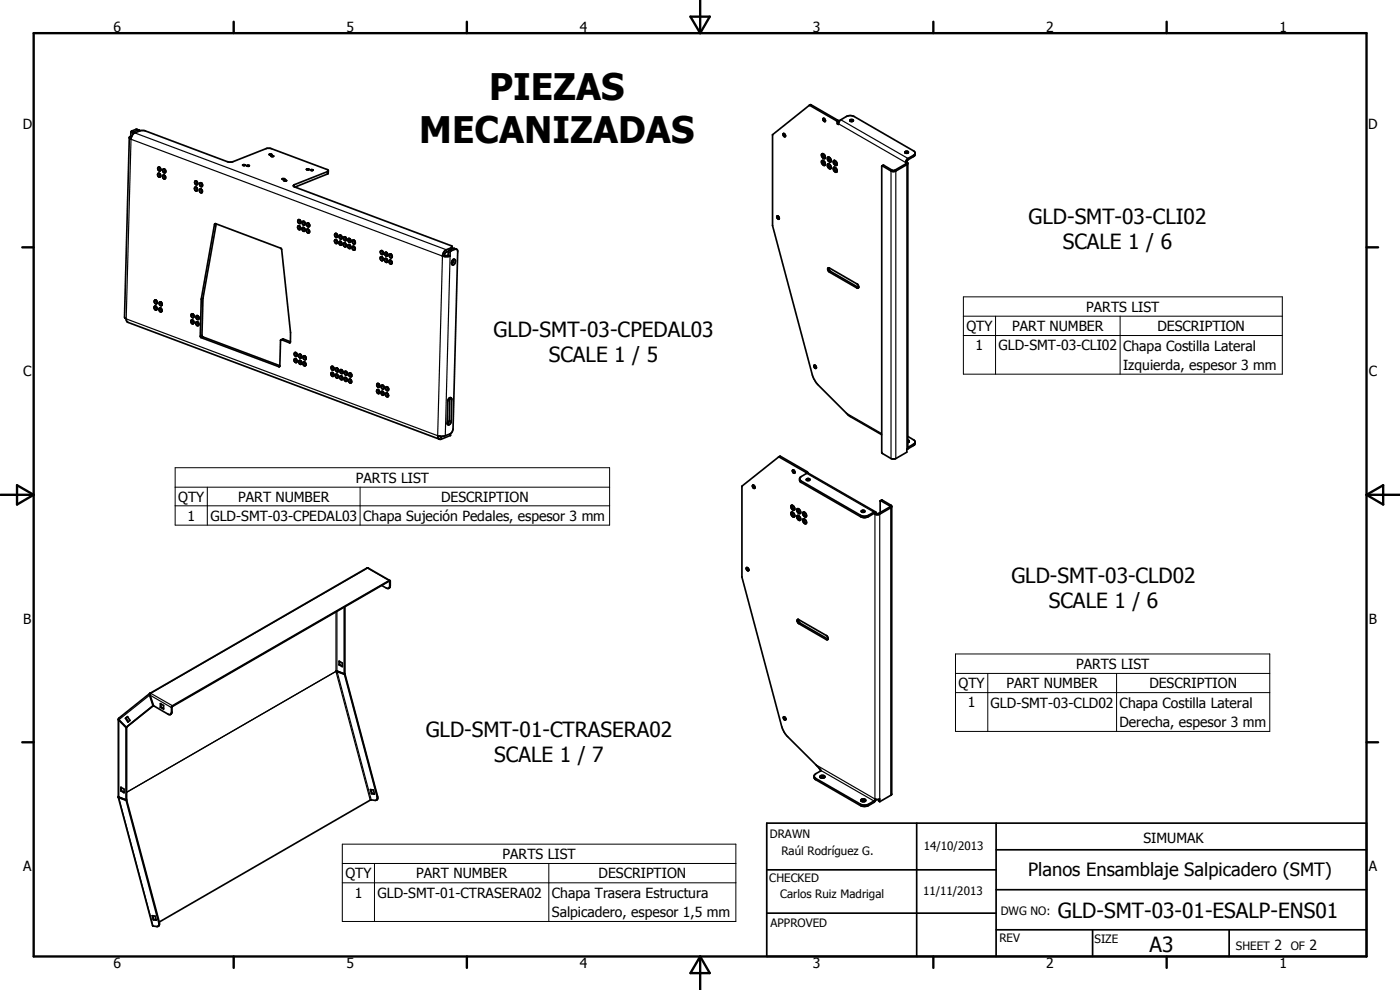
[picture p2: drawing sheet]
<svg xmlns="http://www.w3.org/2000/svg" width="420mm" height="297mm" viewBox="0 0 420 297" stroke-linecap="round" stroke-linejoin="round" font-family="sans-serif">
<g fill="none" stroke="#000" stroke-width=".51">
<path d="M41.7 39l-.8-.2-1.5 .6-.2 1.5M42 39.2l-.5-.2-1.5 .6-.2 .7M242.9 31.6l-11.1 8.8v27.3l12.5 46 1.3 1.8 9 9.1 10 5.8M242.9 31.6l8.1 4.6 .3 .4v.5M242.9 31.6l.5-.2 8.1 4.7 .1 .9M247 35.6a.46 .46 0 0 1 .6 .2 .46 .46 0 0 1-.2 .6zM247.3 35.6l.4 .6M251.6 37h.1M251.6 37l-.3 .1M251.7 37l-.1 .3-.3-.2M251.7 37l.5-1 1.8-1a2.49 2.49 0 0 1 2.4 0l17.7 10.3a.72 .72 0 0 1 .5 .6 .72 .72 0 0 1-.5 .7l-1.8 1.1-.5 1.1M255 36.1l.4-.2 .7 .1a.51 .51 0 0 1-.5 .5 .51 .51 0 0 1-.6-.4z"/>
<path d="M255.2 36.4h.8M38.8 41.3l.5 .5a2.27 2.27 0 0 1 1.2-1.9 3.9 3.9 0 0 1 2.9-.7l25.3 9.4 1.2-.1 10.1-4h1l17.1 6.3 .4 .4M38.8 41.3l-1.4 53.9 .5 .5 .4 .9 93.6 35.2M39.2 40.9l.3 .1M39.2 40.9l-.4 .4M47.4 50.2a.56 .56 0 0 1 .8 .4 .56 .56 0 0 1-.4 .7l-.4-.4zM47.5 52a.62 .62 0 0 1 .7 .4 .62 .62 0 0 1-.4 .8 .73 .73 0 0 1-.3-1.2zM47.9 52l.1 .7 .2 .2M47.9 50.2l.3 .9M48.9 50.8l.1-.1a.58 .58 0 0 1 .7 .5 .58 .58 0 0 1-.5 .7l-.3-.4zM49.3 52.6l-.2-.1a.62 .62 0 0 0-.3 .8 .62 .62 0 0 0 .8 .3v-.1M49.3 52.6l.4 .4-.1 .5"/>
<path d="M49.3 52.6v.5l.4 .4M49.4 50.7l-.1 .4 .4 .5M58.5 54.4l.2-.1a.65 .65 0 0 1 .6 .5 .65 .65 0 0 1-.3 .7l-.6-.6zM58.5 56.1a.58 .58 0 0 1 .7 .5 .58 .58 0 0 1-.5 .7l-.3-.6zM58.9 56.2l.4 .8M59 54.4l.3 .8M59.9 56.8a.55 .55 0 0 1 .8 .3 .55 .55 0 0 1-.5 .7l-.3-.4zM60 54.9l.6 .1 .2 .7-.2 .3-.6-.2zM60.4 56.7l.3 .9M60.4 54.9l.4 .9M72.8 49.5l.8-.1a.39 .39 0 0 1-.4 .4 .39 .39 0 0 1-.4-.3zM74.8 49.7h-.7l.3 .2 .4-.1"/>
<path d="M74.8 49.7h.1M74.8 49.7v.1M74.8 49.8h.1M80.8 46.3l.8 .1-.6 .1zM81.4 46.8l.7 .1-.5 .1zM81.6 46.4h.1M84.7 53.6h.7a.43 .43 0 0 1-.3 .3 .43 .43 0 0 1-.4-.2zM85.2 54.2l.3-.2 .5 .1-.3 .3zM92 50.8h.7l-.6 .2zM92.7 50.8h.1M93.2 51h.8M93.2 51v.1"/>
<path d="M93.2 51.1h.8M94 51v.1M98.5 51.2l-10.2 4.2-.3 .4 47.3 17.9 .4 .3v.7M98.5 51.2l-.2 1-9.8 3.9M235.1 40.1a.5 .5 0 0 1 .6 .3 .5 .5 0 0 1-.3 .6l-.3-.4zM235.4 40.1l.3 .7M246.6 46.2a.84 .84 0 0 1 .9 .4 .84 .84 0 0 1-.1 1l-.7-.5zM246.6 48.3a.84 .84 0 0 1 .9 .3 .84 .84 0 0 1-.1 1.1 1.12 1.12 0 0 1-.8-1.4zM246.9 48.1v.2a1.13 1.13 0 0 0 .8 1.1M246.9 46.1a1.19 1.19 0 0 0 .8 1.3M248.4 49.3v-.1a.89 .89 0 0 1 .9 .5 .89 .89 0 0 1-.1 1 1.07 1.07 0 0 1-.8-1.4zM248.7 49.1a1.1 1.1 0 0 0 .8 1.4"/>
<path d="M248.7 47.1a1.07 1.07 0 0 0 .8 1.3M248.7 47.1a.78 .78 0 0 0-.4 .8 .78 .78 0 0 0 .6 .7h.3l.3-.2M248.7 47.1l.6 .5 .2 .8M250.1 48.3l.1-.1a.89 .89 0 0 1 .9 .5 .89 .89 0 0 1-.2 1 1.06 1.06 0 0 1-.8-1.4zM250.1 50.3l.1-.1a.89 .89 0 0 1 .9 .5 .89 .89 0 0 1-.2 1 1.06 1.06 0 0 1-.8-1.4zM250.4 50.2a1.13 1.13 0 0 0 .8 1.3M250.4 48.1l.1 .7 .7 .6M264.7 49.8h-.1M271.6 45.5h1a.47 .47 0 0 1-.5 .5 .47 .47 0 0 1-.5-.5zM271.7 45.9h.8M271.8 48.8v.4l-3.6 2-3-1.6-.5 .2M272.1 48.6l.3 .3v85.6l-.3 .4v.8l-3.6 2-1.1-.1-2.8-1.8v-86"/>
<path d="M272.1 48.6l-.3 .2M272.4 49.1l-4.1 2.4-.9-.2-2.7-1.5M274.6 45.9l-.1 .9-2.1 1.2-.3 .6M64.4 67.2l-4 22.5M64.5 67.1l20 7.6 2.7 25.1v2.8M64.5 67.1l-.1 .1M64.9 67.2l-4 22.3M89.4 67.9l.1-.1a.63 .63 0 0 1 .7 .4 .63 .63 0 0 1-.3 .8l-.6-.7zM89.4 66a.58 .58 0 0 1 .8 .3 .58 .58 0 0 1-.3 .8l-.5-.4zM89.9 67.8l.3 .9M89.9 66v.4l.3 .4M90.8 66.5a.57 .57 0 0 1 .8 .3 .57 .57 0 0 1-.5 .8l-.3-.4z"/>
<path d="M90.8 68.2a.63 .63 0 0 1 .7 .5 .63 .63 0 0 1-.3 .7l-.5-.4zM91.2 68.3l.4 .8M91.3 66.4l.3 .9M92.1 67l.1-.1a.65 .65 0 0 1 .7 .4 .65 .65 0 0 1-.2 .8l-.6-.4zM92.5 68.8l-.2-.1a.59 .59 0 0 0-.3 .8 .59 .59 0 0 0 .9 .2v-.1M92.5 68.8l.4 .8M92.6 66.9l.3 .9M100.5 71.9a.65 .65 0 0 1 .7 .4 .65 .65 0 0 1-.2 .8l-.6-.5zM100.5 70.1h.1a.64 .64 0 0 1 .7 .4 .64 .64 0 0 1-.3 .7l-.5-.4zM100.9 71.9l.4 .9M101 70.1l.3 .9M101.8 72.5l.1-.1a.61 .61 0 0 1 .6 .4 .61 .61 0 0 1-.2 .8l-.5-.4z"/>
<path d="M101.8 70.7l.1-.1a.63 .63 0 0 1 .7 .4 .63 .63 0 0 1-.3 .8l-.5-.5zM102.3 72.4l.3 .9M102.3 70.6l.3 .9M103.2 72.9a.59 .59 0 0 1 .8 .4 .59 .59 0 0 1-.5 .7 .73 .73 0 0 1-.3-1.1zM103.6 72.9l.3 .9M103.7 71.1v.5l.3 .4M104.4 73.5a.61 .61 0 0 1 .8 .3 .61 .61 0 0 1-.3 .8 .79 .79 0 0 1-.5-1.1zM104.5 71.7a.55 .55 0 0 1 .8 .3 .55 .55 0 0 1-.5 .7l-.3-.4zM104.9 73.4l.4 .9M105 71.6v.5l.3 .3M105.8 74a.56 .56 0 0 1 .8 .3 .56 .56 0 0 1-.5 .8l-.4-.4zM105.8 72.1l.2-.1 .5 .2 .1 .8a.5 .5 0 0 1-.6 .2 .5 .5 0 0 1-.3-.6z"/>
<path d="M106.2 73.9l.4 .9M106.3 72.1l.3 .8M114.2 77.1a.56 .56 0 0 1 .8 .4 .56 .56 0 0 1-.5 .7l-.3-.4zM114.2 75.3l.1-.1a.61 .61 0 0 1 .7 .4 .61 .61 0 0 1-.3 .8l-.5-.5zM114.6 77.1l.4 .9M114.7 75.2l.4 .9M115.5 77.6h.1a.64 .64 0 0 1 .7 .4 .64 .64 0 0 1-.3 .7 .74 .74 0 0 1-.5-1.1zM115.6 75.7a.68 .68 0 0 1 .7 .4 .68 .68 0 0 1-.1 .8 .72 .72 0 0 1-.7-.5 .72 .72 0 0 1 .1-.7zM116 77.6l.3 .8M116 75.7l.4 .9M116.8 78.1h.1a.63 .63 0 0 1 .7 .4 .63 .63 0 0 1-.3 .7l-.5-.4zM116.9 76.3a.55 .55 0 0 1 .8 .3 .55 .55 0 0 1-.5 .7l-.4-.5z"/>
<path d="M117.3 78.1l.3 .9M117.3 76.2l.4 .9M132.8 76.8l.8 .2 1.5-.2M133.4 76.6l-.6 .2M133.4 76.6h1.1M134.5 76.6l.6 .2M134.5 75.4l-.9 .5-.2 .7M134.5 75.4v1.2M135.1 76.8v-1.1l.2-.4 1.5-.6 .4 .2-1.2 53.8-.4 1-.5 .5-2.4 .7-1.4-.2a.88 .88 0 0 0 1.1 1.1l2.8-1.1v-.6M135.7 74.1l-1.8 .8a2.47 2.47 0 0 0-1.1 1.9M135.9 77.9l.3-.1a.87 .87 0 0 1 .4 1 .87 .87 0 0 1-1 .6l-.1-.7zM136 77.9v.7l-.5 .6"/>
<path d="M137 74.8l-1-.3-1.3 .6-.2 .3M233.2 64.8a.63 .63 0 0 1 .6 .3 .63 .63 0 0 1 0 .7 .69 .69 0 0 1-.6-1zM233.5 64.8l.4 .7M46.3 91.9h.1a.62 .62 0 0 1 .7 .4 .62 .62 0 0 1-.3 .7 .81 .81 0 0 1-.5-1.1zM46.4 90.1a.55 .55 0 0 1 .7 .3 .55 .55 0 0 1-.4 .7l-.4-.3zM46.8 91.9v.5l.3 .4M46.8 90l.4 .9M47.8 92.5a.56 .56 0 0 1 .8 .3 .56 .56 0 0 1-.5 .8l-.4-.6zM47.8 90.7a.55 .55 0 0 1 .8 .3 .55 .55 0 0 1-.4 .7l-.4-.4zM48.2 92.5l.4 .8M48.3 90.6v.5l.4 .4M57.4 96.1a.6 .6 0 0 1 .8 .3 .6 .6 0 0 1-.4 .8l-.4-.4z"/>
<path d="M57.5 94.1a.66 .66 0 0 1 .7 .5 .66 .66 0 0 1-.2 .7 .7 .7 0 0 1-.6-.4 .7 .7 0 0 1 .1-.8zM57.9 96.1v.4l.3 .4M57.9 94.2v.3l.3 .5M58.8 96.6h.2a.62 .62 0 0 1 .7 .4 .62 .62 0 0 1-.4 .7 .81 .81 0 0 1-.5-1.1zM58.9 94.8l.2-.1a.64 .64 0 0 1 .6 .5 .64 .64 0 0 1-.4 .7l-.4-.4zM59.3 96.6v.5l.3 .4M59.4 94.7v.5l.3 .4M60.4 89.7l-.3 11.1 .3 .5 23.3 8.7 .3-.1 .2-7.8 .3-.2 2.4 1 .3-.3M60.9 89.5l-.2 11.5 23.3 8.7M60.9 89.5l-.5 .2M248.5 80.4h.5l8.2 4.8a.7 .7 0 0 1 .5 .6 .7 .7 0 0 1-.4 .7l-8.3-4.8-.6-.8zM248.8 80.3l-.1 .4 .6 .7 8.4 4.9"/>
<path d="M84.3 101.9l.7-.2 2.2 .8M88.4 105.9l.1-.1a.63 .63 0 0 1 .7 .4 .63 .63 0 0 1-.4 .8 .74 .74 0 0 1-.4-1.1zM88.4 107.6a.68 .68 0 0 1 .7 .4 .68 .68 0 0 1-.2 .8 .71 .71 0 0 1-.6-.4 .71 .71 0 0 1 .1-.8zM88.8 107.7l.3 .8M88.8 105.8l.4 .9M89.7 106.4l.1-.1a.65 .65 0 0 1 .7 .4 .65 .65 0 0 1-.2 .7h-.3l-.3-.3zM89.7 108.2a.6 .6 0 0 1 .8 .4 .6 .6 0 0 1-.3 .7 .85 .85 0 0 1-.5-1.1zM90.2 106.3l.3 .9M90.2 108.2l.3 .9M91 108.7a.55 .55 0 0 1 .8 .4 .55 .55 0 0 1-.5 .7l-.3-.4zM91 106.8l.3-.1 .5 .4 .1 .6-.3 .2a.71 .71 0 0 1-.6-1.1zM91.5 108.6l.3 .9"/>
<path d="M91.5 106.8l.4 .9M99.4 111.9a.55 .55 0 0 1 .8 .3 .55 .55 0 0 1-.5 .7l-.3-.4zM99.4 110a.6 .6 0 0 1 .8 .3 .6 .6 0 0 1-.3 .8l-.4-.2zM99.9 111.8v.5l.3 .4M99.9 110l.4 .8M100.8 112.3a.58 .58 0 0 1 .7 .4 .58 .58 0 0 1-.5 .7l-.4-.8zM100.9 110.4a.64 .64 0 0 1 .6 .4 .64 .64 0 0 1-.3 .8l-.5-.4zM101.2 112.3l.3 .9M101.2 110.4l.4 .9M102.1 112.8a.64 .64 0 0 1 .7 .4 .64 .64 0 0 1-.3 .8 .72 .72 0 0 1-.4-1.2zM102.2 110.9a.59 .59 0 0 1 .7 .4 .59 .59 0 0 1-.5 .8l-.4-.6zM102.5 112.8l.4 .9"/>
<path d="M102.6 111l.3 .8M103.4 113.4l.1-.1a.65 .65 0 0 1 .6 .4 .65 .65 0 0 1-.1 .7l-.7-.4zM103.4 111.5l.1-.1a.62 .62 0 0 1 .7 .5 .62 .62 0 0 1-.3 .7 .81 .81 0 0 1-.5-1.1zM103.8 113.3l.4 .9M103.9 111.5v.4l.3 .4M104.7 112l.1-.1a.65 .65 0 0 1 .7 .4 .65 .65 0 0 1-.1 .8h-.3l-.4-.4zM105.2 113.8l-.3-.1a.62 .62 0 0 0-.3 .8 .62 .62 0 0 0 .8 .4l.1-.2M105.2 113.8l.3 .4v.5M105.2 113.8l.3 .9M105.2 111.9l.4 .9M113.1 117a.56 .56 0 0 1 .8 .3 .56 .56 0 0 1-.5 .8l-.4-.6zM113.2 115.1a.59 .59 0 0 1 .8 .4 .59 .59 0 0 1-.5 .7l-.4-.5z"/>
<path d="M113.6 117l.3 .8M113.6 115.1l.3 .9M114.5 115.7a.59 .59 0 0 1 .7 .3 .59 .59 0 0 1-.2 .8l-.5-.5zM114.5 117.4a.65 .65 0 0 1 .7 .4 .65 .65 0 0 1-.2 .8 .7 .7 0 0 1-.6-.4 .7 .7 0 0 1 .1-.8zM114.9 117.5l.4 .8M115 115.6l.3 .9M115.8 116.2a.55 .55 0 0 1 .9 .3 .55 .55 0 0 1-.7 .6l-.3-.5zM115.9 117.9a.59 .59 0 0 1 .7 .4 .59 .59 0 0 1-.5 .7l-.5-.7zM116.2 117.9l.4 .9M116.3 116.1l.3 .9M134.8 119.5a.47 .47 0 0 1 .6-.1 .47 .47 0 0 1 .2 .5l-.2 6.5a.83 .83 0 0 1-1.1 .9l.1-7.1zM134.9 119.4l-.1 6.8-.5 1"/>
<path d="M244.3 109.6a.61 .61 0 0 1 .6 .9l-.5-.2zM244.6 109.6l.4 .7M132 130.9l.2 .2 .5-.2M233.7 137.1l.5-.2 8 4.6 .3 .4M272.4 130.9l2 1.2a.68 .68 0 0 1-.3 1.2l-1.7 1M272.4 132.4l.4 .2M272.4 132l.4 .2v.4M272.8 132.6l-.4 .2M274.6 132.6l-.1 .9-2.2 1.2M225.9 145.6a.57 .57 0 0 1 .6 .3 .57 .57 0 0 1-.2 .7 .73 .73 0 0 1-.4-1zM226.1 145.6l.5 .7M237.4 151.7a.89 .89 0 0 1 1 .4 .89 .89 0 0 1-.1 1 1.05 1.05 0 0 1-.9-1.4z"/>
<path d="M237.7 151.6l.1 .7 .7 .6M237.7 153.6a1.13 1.13 0 0 0 .8 1.3M237.8 153.6a.78 .78 0 0 0-.3 1 .78 .78 0 0 0 1 .4v-.1M237.8 153.6a1.28 1.28 0 0 1 .7 1.3M237.9 141a.55 .55 0 0 1 .6 .3 .55 .55 0 0 1-.2 .7 .71 .71 0 0 1-.4-1zM237.9 141h.1M238.2 141l.4 .7M239.2 152.7a.89 .89 0 0 1 .9 .4 .89 .89 0 0 1 0 1 1.09 1.09 0 0 1-.9-1.4zM239.2 154.8a.83 .83 0 0 1 .9 .4 .83 .83 0 0 1-.1 1 1.2 1.2 0 0 1-.8-1.4zM239.5 152.6a1.2 1.2 0 0 0 .7 1.3M239.5 154.6a1.16 1.16 0 0 0 .7 1.4M240 143.8l.4 .5 17.9 10.3a2.48 2.48 0 0 0 2.3 0l2-1.1 .4 .6"/>
<path d="M241.2 155.7a.82 .82 0 0 0-.2 1 .82 .82 0 0 0 1 .4l.1-.2M241.2 153.6a.82 .82 0 0 0-.2 1 .82 .82 0 0 0 1 .4l.1-.1M241.2 153.6l.7 .5 .2 .8M241.2 155.7l.6 .3 .3 .9M241.2 153.6a1.2 1.2 0 0 0 .8 1.3M241.2 155.7a1.2 1.2 0 0 0 .8 1.3M242 143.8a.55 .55 0 0 1 .6-.3 .55 .55 0 0 1 .4 .5l-.8 .2zM242.1 142l-8.4-4.9-11 8.7v27.3l12.2 45.7 1.2 1.9 9.8 9.9M242.1 144.1h.8M242.1 142l-2 1.3-.1 .9 .3 .5 18 10.3 1 .3a4.2 4.2 0 0 0 3-1.2l.3 .2M242.1 142h.5l20.2 11.6M258.5 153.3l.5-.2 .5 .4-.1 .2h-.7z"/>
<path d="M258.6 153.6h.8M263 154.1l-.4 .2M264.2 150.2l2.9 1.6v.2l-3.4 2.1h-.7M264.2 150.2l.5-.2 2.9 1.9v86.4l-3.6 2.2M264.2 150.2l-.1 3.6M267.6 152l-3.7 2.3h-1.3M114.6 175.7l1.6 .8 .6-.1M116.8 176.4l.1-2-65.2 37.6-.3 2.2M117 174.2h-.2l-65 37.6-.3 .4-.1 1.9M117 174.2l.1 1.6-.3 .6M117 174.2l-6.5-3.8h-.4l-65.1 37.6M224 170.3a.55 .55 0 0 1 .7 .3 .55 .55 0 0 1-.2 .7l-.5-.4z"/>
<path d="M224.3 170.3l.4 .7M101.8 198.4l.9 .5v1.1l-.9-.5zM101.9 199.4l.8 .5M101.9 199.4l-.1 .1M101.9 198.5v.9M103.3 182.2v20M103.5 182.1v20l-.2 .1M239.4 185.8l8.7 5 .3 .5v.6h-.4l-8.3-4.8-.5-.7zM239.6 185.8v.6l.5 .5 8.4 4.9M35.5 215.9l.1 .2M35.6 215.7v23.4M35.6 216.1l2.2 2.2"/>
<path d="M35.8 216l-.2 .1M37.8 215.4l.7 1.1M37.8 215.4l-.1 .1M37.8 218.3v21.7M37.9 218.2h.1M38 218.2v21.7l-.2 .1M38 218.2l-.2 .1M38.3 215l.7 1.2-.6 .5-.7-1.2M38.3 215l-.6 .5M38.3 215.1l-.5 .3M44.9 208.6l1 3.2M45 208l-9.4 7.6 .1 .3 2.2 2.3"/>
<path d="M45 208v.1M45 208.5l-.1 .1M45 208l.1 .2M45.1 208.3l1 3.5M45.1 208.3l.1-.3-.3 .2v.4M45.1 208.3l-.1 .1M45.1 208.2v.1M45.2 208.2h-.1M45.9 211.8l-8 6.4M46 211.7l-8.1 6.5M46 211.7l-.1 .1M46.1 211.8l4.3 2.5 .8 .1"/>
<path d="M48.1 211.1l1 .6v1.1l-1-.6zM48.3 211.2v.9M48.3 212.1l-.2 .1M48.3 212.1l.8 .5M51.4 214.1l-.2 .3M51.4 214.2l-.2 .2M100.8 201.4v.1M100.8 201.4l.3-.1 2.2 .9M101.1 201.5h.1M101.2 201.5l2.2 .9M101.3 201.4l-.5 .1M101.3 201.4l2.2 .9"/>
<path d="M101.3 201.4l-.1 .1M103.4 202.4l9.8 36.6-.2 1M103.5 202.3l9.8 36.6v.9l-.6 .4-1.6-.1-63.3 36.5M103.5 202.3l-.1 .1M235.2 215.1a.62 .62 0 0 1 .5 .3 .62 .62 0 0 1 0 .6l-.5-.2zM235.4 215.1l.5 .7M35.5 239.2l10.3 38.5 1.6 .3M35.5 239.2l.1 .1M35.5 239.1v.1M35.6 239.1l2.2 .9M35.6 239.3l2.3 .9M35.8 239.2v.1"/>
<path d="M35.8 239.3l2.2 .8M35.8 239.3h-.2M36.3 236.2l.9 .6v1.1l-.9-.6zM36.4 237.2l.8 .5M36.4 237.2l-.1 .1M36.4 236.3v.9M111.2 236.9l.9 .1 .3 1.3-.9-.2zM111.3 236.9l.4 1.1M111.7 238l.6 .2M111.7 238l-.2 .1M244.3 233l.5 .6 13.7 7.8h1.9l2-1.1 .2-.6 .6 .2 .8-.2v.8M245.9 230.6l.6 .6-1.7 1a1.1 1.1 0 0 0-.3 1.5l13.8 8a2.84 2.84 0 0 0 2.3 0l1.7-1 .6-.8"/>
<path d="M245.9 230.6l.4 .7M246.2 233.3l.4-.3 .9 .3M246.2 233.3l.4 .2 .9-.2M246.2 233.3a.7 .7 0 0 1 .6-.7 .7 .7 0 0 1 .8 .6l-.1 .1M263.7 239.9v.4l.3 .2M37.9 240.2l9.8 36.7v.6l-.3 .5M38 240.1l9.8 36.6v.9l-.4 .4M38 240.1l-.1 .1M230.1 247h180v40h-180zM258.4 240.3l.7-.2 .6 .2M258.4 240.3l.6 .3 .7-.3M258.4 240.3a.68 .68 0 0 1 .7-.6 .68 .68 0 0 1 .6 .6"/>
<path d="M275.1 247v40M298.9 255h111.2M298.9 247v40M45.7 274.7l.9 .2 .3 1.2-.9-.1zM45.8 274.8l.3 1.1M46.1 275.9l-.1 .1M46.1 275.9l.8 .1M230.1 274h68.8M230.1 261h68.8M298.9 279h111.2M298.9 267h111.2M327.9 279v8"/>
<path d="M368.9 279v8"/>
<circle cx="103.6" cy="71.7" r=".55"/>
</g>
<g fill="none" stroke="#000" stroke-width=".35">
<path d="M39.3 39.8l.6 .2M39.6 39.3l.6 .2M40.5 39.9l93.4 35v.8M40.8 38.8l.5 .2M243.4 31.4l-.4 .2M251.4 36.1l-.4 .1M251.6 37.1l20.2 11.7v.4l.3 .2v85.5M251.6 36.4l-.3 .3M252.3 35.9l20.2 11.6v.5M39.3 41.8l93.5 35-1.5 53.9-93.4-35zM88.3 55.4v.6M98.2 51.5v.7"/>
<path d="M265.2 49.6l-.4 .2M267.8 51.1l-.4 .2v86.3M268.5 51.1l.3 .2v86.3M274.1 46.6v.4M64.8 67.1l-.4 .2M134.5 75.5l.6 .2M134.8 75.1l.6 .2M135.1 76.8l-1.5 53.9M135.4 74.3v.5M136 74.5l.6 .3M249.3 81.4l-.3 .3M257.5 86.2l-.3 .2"/>
<path d="M60.6 100.6l-.5 .2M60.9 101.1l-.5 .2M83.9 109.9l-.2 .1M85 101.7l-.5 .2M87.1 102.7l-.3 .1M135 119.7l.6 .2M132 130.9l.4 .2v.7M134.8 126.2l.6 .2M135.1 130.1v.6M234.2 136.9l-.4 .2M254 124l10.6 6.1M272.4 134.2l.1 .5"/>
<path d="M274.1 133.3v.4M240.4 144.3v.4M242.1 142l20.2 11.7v.4l.3 .2v85.4l-17.7-10.2M242.2 141.5l-.3 .2M258.3 154.6v.4M260.6 154.6v.4M263.7 154.1l.3 .2v85.4M264.7 150l-.3 .2M267.3 151.6l-.3 .2v.3l.3 .3v86.2M117.1 175.8l-.1 .1M117.1 174.4l-.1 .1-.2-.3-6.5-3.7-65.1 37.5 6.6 3.8v.2M100.8 183.6v17.8"/>
<path d="M101.1 183.4v17.9M240.1 186.9l-.4 .2M248.4 191.7l-.4 .2M35.6 216.1v23M44.9 208.6l-9.2 7.3M45 208.6l6.6 3.6M51.6 213.6l-.1 .1M100.8 201.5l10.3 38.6M100.8 201.4l-62.8 36.3M101.2 201.5l10.2 38.5M35.6 239.3l10.3 38.5M35.8 239.2v.1"/>
<path d="M113.3 238.9l-.1 .1M244.8 233.6v.3M246.5 231.2l15.8 9.1v.4M258.3 241.3v.4M260.6 241.3v.4M47.8 276.7l-.1 .2"/>
</g>
<circle cx="45.1" cy="208.2" r=".18" fill="#000"/>
<g fill="none" stroke="#000" stroke-width=".71">
<path d="M10.1 9.9h400v277.1h-400zM70.1 6.5v3.4M140.1 6.5v3.4M207.2 5h5.8l-2.9 4.9zM210.1 0v9.9M280.1 6.5v3.4M350.1 6.5v3.4M6.7 74.2h3.4M410.1 74.2h3.5M.1 148.5h10M5.1 145.6l5 2.9-5 2.9zM410.1 148.5h10"/>
<path d="M410.1 148.5l5-2.9v5.8zM6.7 222.7h3.4M410.1 222.7h3.5M70.1 287v3.4M140.1 287v3.4M210.1 287v10M210.1 287l2.9 5h-5.8zM280.1 287v3.4M350.1 287v3.4"/>
</g>
<g fill="none" stroke="#000" stroke-width=".3">
<path d="M289.1 89.1h95.7v23.2h-95.7zM289.1 94.9h95.7M298.8 94.9v17.4M336.2 94.9v17.4M289.1 100.7h95.7M52.6 140.3h130.4v17.3h-130.4zM52.6 146.2h130.4M52.6 151.8h130.4M62.2 146.2v11.4M108.1 146.2v11.4M286.8 196.2h94.3v23.3h-94.3zM286.8 202.1h94.3"/>
<path d="M286.8 207.8h94.3M296.4 202.1v17.4M335.1 202.1v17.4M102.7 253.3h118.1v23.2h-118.1zM102.7 259.1h118.1M112.4 259.1v17.4M164.7 259.1v17.4M102.7 264.9h118.1"/>
</g>
<g font-size="11">
<text x="146.8" y="29.9">PIEZAS</text>
<text x="125.8" y="43.1">MECANIZADAS</text>
</g>
<g font-size="6.3">
<text x="308.6" y="67.3">GLD-SMT-03-CLI02</text>
<text x="318.9" y="74.8">SCALE 1 / 6</text>
<text x="148.1" y="101.3">GLD-SMT-03-CPEDAL03</text>
<text x="164.7" y="108.8">SCALE 1 / 5</text>
<text x="303.5" y="174.8">GLD-SMT-03-CLD02</text>
<text x="314.8" y="182.4">SCALE 1 / 6</text>
<text x="127.8" y="221">GLD-SMT-01-CTRASERA02</text>
<text x="148.3" y="228.5">SCALE 1 / 7</text>
<text x="317.4" y="275.5">GLD-SMT-03-01-ESALP-ENS01</text>
<text x="345" y="285.6">A3</text>
</g>
<text font-size="5.5" x="308.6" y="262.8">Planos Ensamblaje Salpicadero (SMT)</text>
<g font-size="4.2">
<text x="34" y="9.6">6</text>
<text x="104" y="9.6">5</text>
<text x="174" y="9.6">4</text>
<text x="244" y="9.6">3</text>
<text x="314" y="9.6">2</text>
<text x="384" y="9.6">1</text>
<text x="6.8" y="38.7">D</text>
<text x="410.6" y="38.7">D</text>
<text x="326" y="93.6">PARTS LIST</text>
<text x="290" y="99.4">QTY</text>
<text x="303.8" y="99.3">PART NUMBER</text>
<text x="347.3" y="99.4">DESCRIPTION</text>
<text x="292.8" y="105.1">1</text>
<text x="299.7" y="105.2">GLD-SMT-03-CLI02</text>
<text x="337" y="105.2">Chapa Costilla Lateral</text>
<text x="7" y="112.9">C</text>
<text x="337" y="111">Izquierda, espesor 3 mm</text>
<text x="410.8" y="112.9">C</text>
<text x="106.8" y="144.8">PARTS LIST</text>
<text x="53.5" y="150.5">QTY</text>
<text x="71.5" y="150.5">PART NUMBER</text>
<text x="132.4" y="150.5">DESCRIPTION</text>
<text x="56.3" y="156.2">1</text>
<text x="63.1" y="156.3">GLD-SMT-03-CPEDAL03</text>
<text x="109" y="156.4">Chapa Sujeción Pedales, espesor 3 mm</text>
<text x="7" y="187.1">B</text>
<text x="410.8" y="187.1">B</text>
<text x="322.9" y="200.7">PARTS LIST</text>
<text x="287.6" y="206.5">QTY</text>
<text x="302.1" y="206.5">PART NUMBER</text>
<text x="345" y="206.5">DESCRIPTION</text>
<text x="290.4" y="212.3">1</text>
<text x="297.3" y="212.3">GLD-SMT-03-CLD02</text>
<text x="336" y="212.3">Chapa Costilla Lateral</text>
<text x="336" y="218.1">Derecha, espesor 3 mm</text>
<text x="150.8" y="257.7">PARTS LIST</text>
<text x="343.1" y="252.8">SIMUMAK</text>
<text x="7" y="261.4">A</text>
<text x="103.7" y="263.6">QTY</text>
<text x="124.9" y="263.5">PART NUMBER</text>
<text x="179.7" y="263.6">DESCRIPTION</text>
<text x="410.8" y="261.4">A</text>
<text x="106.5" y="269.3">1</text>
<text x="113.3" y="269.4">GLD-SMT-01-CTRASERA02</text>
<text x="165.6" y="269.4">Chapa Trasera Estructura</text>
<text x="165.6" y="275.2">Salpicadero, espesor 1,5 mm</text>
<text x="382.5" y="285.1">2</text>
<text x="393" y="285.1">2</text>
<text x="34" y="290.4">6</text>
<text x="104" y="290.4">5</text>
<text x="174" y="290.4">4</text>
<text x="244" y="290.4">3</text>
<text x="314" y="290.4">2</text>
<text x="384" y="290.4">1</text>
</g>
<g font-size="3.5">
<text x="231" y="251.5">DRAWN</text>
<text x="234.5" y="256.4">Raúl Rodríguez G.</text>
<text x="277.2" y="255.1">14/10/2013</text>
<text x="230.9" y="264.6">CHECKED</text>
<text x="234.1" y="269.6">Carlos Ruiz Madrigal</text>
<text x="277" y="268.6">11/11/2013</text>
<text x="300.3" y="274.5">DWG NO:</text>
<text x="231.3" y="278.3">APPROVED</text>
<text x="299.9" y="282.6">REV</text>
<text x="328.5" y="283.1">SIZE</text>
<text x="370.9" y="285.1">SHEET</text>
<text x="387.4" y="285.1">OF</text>
</g>
</svg>
